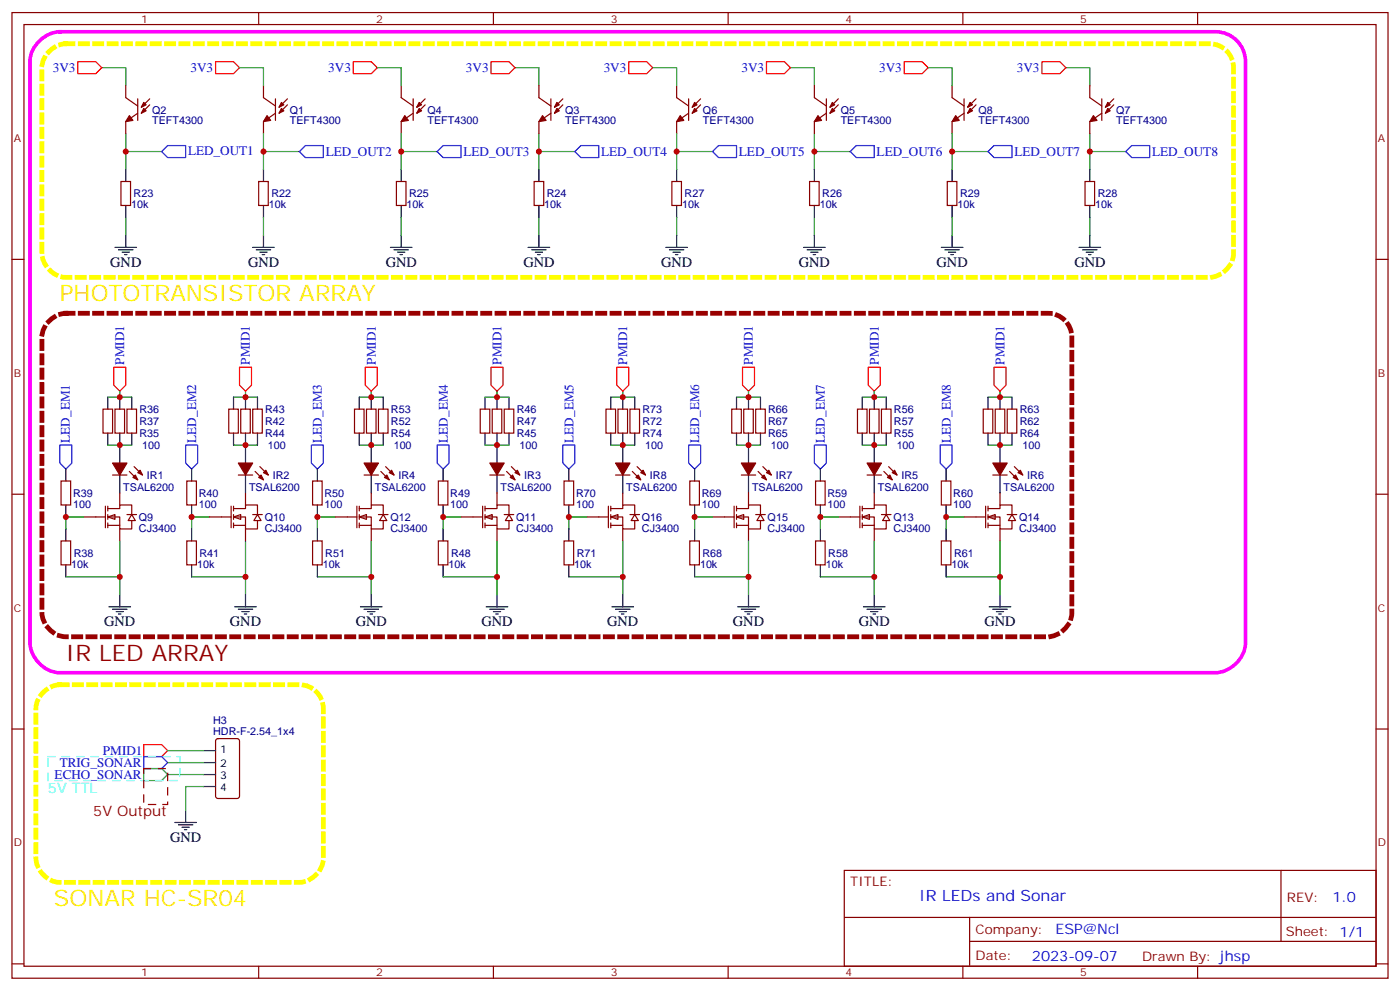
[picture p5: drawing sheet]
<svg xmlns="http://www.w3.org/2000/svg" width="412mm" height="292mm" viewBox="0 0 412 292" stroke-linecap="round" stroke-linejoin="round" font-family="sans-serif">
<g fill="none" stroke="#870000" stroke-width=".35">
<path d="M3.5 3.7h405.4v284.3h-405.4zM7.1 7.2h398.2v277.3h-398.2zM76.2 3.7v3.5M145.3 3.7v3.5M214.5 3.7v3.5M283.6 3.7v3.5M352.8 3.7v3.5M37 25.2v3.6l3.6 2.4M40.6 33.3l-3.6 2.5v3.5M40.6 29.1v6.4M44.1 29.1l-2.5 2.5M44.1 30.9l-2.5 2.4"/>
<path d="M77.6 25.2v3.6l3.5 2.4M81.1 33.3l-3.5 2.5v3.5M81.1 29.1v6.4M84.7 29.1l-2.5 2.5M84.7 30.9l-2.5 2.4M118.2 25.2v3.6l3.5 2.4M121.7 33.3l-3.5 2.5v3.5M121.7 29.1v6.4M125.2 29.1l-2.4 2.5M125.2 30.9l-2.4 2.4M158.7 25.2v3.6l3.6 2.4M162.3 33.3l-3.6 2.5v3.5"/>
<path d="M162.3 29.1v6.4M165.8 29.1l-2.5 2.5M165.8 30.9l-2.5 2.4M199.3 25.2v3.6l3.5 2.4M202.8 33.3l-3.5 2.5v3.5M202.8 29.1v6.4M206.4 29.1l-2.5 2.5M206.4 30.9l-2.5 2.4M239.9 25.2v3.6l3.5 2.4M243.4 33.3l-3.5 2.5v3.5M243.4 29.1v6.4M246.9 29.1l-2.4 2.5"/>
<path d="M246.9 30.9l-2.4 2.4M280.5 25.2v3.6l3.5 2.4M284 33.3l-3.5 2.5v3.5M284 29.1v6.4M287.5 29.1l-2.5 2.5M287.5 30.9l-2.5 2.4M321 25.2v3.6l3.6 2.4M324.6 33.3l-3.6 2.5v3.5M324.6 29.1v6.4M328.1 29.1l-2.5 2.5M328.1 30.9l-2.5 2.4M35.6 53.4h2.9v7.1h-2.9z"/>
<path d="M76.2 53.4h2.8v7.1h-2.8zM116.8 53.4h2.8v7.1h-2.8zM157.3 53.4h2.9v7.1h-2.9zM197.9 53.4h2.8v7.1h-2.8zM238.5 53.4h2.8v7.1h-2.8zM279 53.4h2.9v7.1h-2.9zM319.6 53.4h2.8v7.1h-2.8zM3.5 76.4h3.6M405.3 76.4h3.6M33.2 139.9h4.2M38.1 138.8l2.5 2.5M39.5 137.4l2.5 2.5"/>
<path d="M3.5 145.5h3.6M405.3 145.5h3.6M3.5 214.7h3.6M405.3 214.7h3.6M248.7 256.3h156.6v28.2h-156.6zM377.3 256.3v20.9M248.7 270.1h156.5M285.6 277.2h119.6M285.6 270.1v14.2M3.5 283.8h3.6M76.2 284.5v3.5M145.3 284.5v3.5"/>
<path d="M214.5 284.5v3.5M283.6 284.5v3.5M352.8 284.5v3.5M405.3 283.8h3.6"/>
</g>
<g fill="none" stroke="#008700" stroke-width=".35">
<path d="M30 19.9h7v5.3M70.6 19.9h7v5.3M111.1 19.9h7.1v5.3M151.7 19.9h7v5.3M192.3 19.9h7v5.3M232.8 19.9h7.1v5.3M273.4 19.9h7.1v5.3M314 19.9h7v5.3M37 39.3v10.6M77.6 39.3v10.6M118.2 39.3v10.6M158.7 39.3v10.6"/>
<path d="M199.3 39.3v10.6M239.9 39.3v10.6M280.5 39.3v10.6M321 39.3v10.6M37 44.6h10.6M77.6 44.6h10.6M118.2 44.6h10.6M158.7 44.6h10.6M199.3 44.6h10.6M239.9 44.6h10.6M280.5 44.6h10.5M321 44.6h10.6"/>
<path d="M37 64v5.3M77.6 64v5.3M118.2 64v5.3M158.7 64v5.3M199.3 64v5.3M239.9 64v5.3M280.5 64v5.3M321 64v5.3"/>
</g>
<g fill="none" stroke="#000" stroke-width=".35">
<path d="M37 49.9v3.5M77.6 49.9v3.5M118.2 49.9v3.5M158.7 49.9v3.5M199.3 49.9v3.5M239.9 49.9v3.5M280.5 49.9v3.5M321 49.9v3.5M33.9 72.8h6.3M34.9 73.6h4.3M36 74.3h2.1M36.7 75h.7"/>
<path d="M37 60.5v3.5M37 69.3v3.5M74.4 72.8h6.4M75.5 73.6h4.2M76.6 74.3h2.1M77.3 75h.7M77.6 60.5v3.5M77.6 69.3v3.5M115 72.8h6.4M116.1 73.6h4.2M117.1 74.3h2.1M117.8 75h.7"/>
<path d="M118.2 60.5v3.5M118.2 69.3v3.5M155.6 72.8h6.3M156.6 73.6h4.3M157.7 74.3h2.1M158.4 75h.7M158.7 60.5v3.5M158.7 69.3v3.5M196.1 72.8h6.4M197.2 73.6h4.2M198.3 74.3h2.1M199 75h.7"/>
<path d="M199.3 60.5v3.5M199.3 69.3v3.5M236.7 72.8h6.4M237.8 73.6h4.2M238.8 74.3h2.1M239.5 75h.7M239.9 60.5v3.5M239.9 69.3v3.5M277.3 72.8h6.3M278.3 73.6h4.3M279.4 74.3h2.1M280.1 75h.7"/>
<path d="M280.5 60.5v3.5M280.5 69.3v3.5M317.9 72.8h6.3M318.9 73.6h4.2M320 74.3h2.1M320.7 75h.7M321 60.5v3.5M321 69.3v3.5M35.3 131.1v5.2M35.3 139.9v5.3"/>
</g>
<path d="M22.9 18.2h5.3l1.8 1.7-1.8 1.8h-5.3zM63.5 18.2h5.3l1.8 1.7-1.8 1.8h-5.3zM104.1 18.2h5.3l1.7 1.7-1.7 1.8h-5.3zM144.6 18.2h5.3l1.8 1.7-1.8 1.8h-5.3zM185.2 18.2h5.3l1.8 1.7-1.8 1.8h-5.3zM225.8 18.2h5.3l1.7 1.7-1.7 1.8h-5.3zM266.3 18.2h5.3l1.8 1.7-1.8 1.8h-5.3zM306.9 18.2h5.3l1.8 1.7-1.8 1.8h-5.3z" fill="none" stroke="#f00" stroke-width=".35"/>
<g fill="#870000" stroke="#870000" stroke-width=".35">
<path d="M42.3 30.2l.7 .7-1.4 .7z"/>
<path d="M42.3 31.9l.7 .7-1.4 .7z"/>
<path d="M38.1 34l1.1 1.5-2.2 .3z"/>
<path d="M33.2 136.3h4.2l-2.1 3.6z"/>
<path d="M39.2 140.6l.7-.7 .7 1.4z"/>
<path d="M40.6 139.2l.7-.7 .7 1.4z"/>
<path d="M82.9 30.2l.7 .7-1.4 .7z"/>
<path d="M82.9 31.9l.7 .7-1.4 .7z"/>
<path d="M78.7 34l1 1.5-2.1 .3z"/>
<path d="M164 30.2l.7 .7-1.4 .7z"/>
<path d="M164 31.9l.7 .7-1.4 .7z"/>
<path d="M159.8 34l1.1 1.5-2.2 .3z"/>
<path d="M123.5 30.2l.7 .7-1.4 .7z"/>
<path d="M123.5 31.9l.7 .7-1.4 .7z"/>
<path d="M119.2 34l1.1 1.5-2.1 .3z"/>
<path d="M245.2 30.2l.7 .7-1.4 .7z"/>
<path d="M245.2 31.9l.7 .7-1.4 .7z"/>
<path d="M240.9 34l1.1 1.5-2.1 .3z"/>
<path d="M204.6 30.2l.7 .7-1.4 .7z"/>
<path d="M204.6 31.9l.7 .7-1.4 .7z"/>
<path d="M200.4 34l1 1.5-2.1 .3z"/>
<path d="M326.3 30.2l.7 .7-1.4 .7z"/>
<path d="M326.3 31.9l.7 .7-1.4 .7z"/>
<path d="M322.1 34l1 1.5-2.1 .3z"/>
<path d="M285.8 30.2l.7 .7-1.5 .7z"/>
<path d="M285.8 31.9l.7 .7-1.5 .7z"/>
<path d="M281.5 34l1.1 1.5-2.1 .3z"/>
</g>
<g fill="none" stroke="#00f" stroke-width=".35">
<path d="M47.6 44.6l1.8-1.7h5.3v3.5h-5.3zM88.2 44.6l1.8-1.7h5.2v3.5h-5.2zM128.8 44.6l1.7-1.7h5.3v3.5h-5.3zM169.3 44.6l1.8-1.7h5.3v3.5h-5.3zM209.9 44.6l1.8-1.7h5.3v3.5h-5.3zM250.5 44.6l1.7-1.7h5.3v3.5h-5.3zM291 44.6l1.8-1.7h5.3v3.5h-5.3zM331.6 44.6l1.8-1.7h5.3v3.5h-5.3zM17.6 131.1h3.6v5.2l-1.8 1.8-1.8-1.8zM54.7 131.1h3.5v5.2l-1.8 1.8-1.7-1.8zM91.7 131.1h3.5v5.2l-1.7 1.8-1.8-1.8zM128.8 131.1h3.5v5.2l-1.8 1.8-1.7-1.8z"/>
<path d="M165.8 131.1h3.5v5.2l-1.7 1.8-1.8-1.8zM202.8 131.1h3.6v5.2l-1.8 1.8-1.8-1.8zM239.9 131.1h3.5v5.2l-1.7 1.8-1.8-1.8zM276.9 131.1h3.6v5.2l-1.8 1.8-1.8-1.8z"/>
</g>
<g fill="#fff" stroke="#870000" stroke-width=".35">
<path d="M31.7 152.2l2.2-.7v1.4z"/>
<path d="M38.8 151.5l1.1 1.8h-2.2z"/>
</g>
<g fill="none" stroke="#870000" stroke-width=".35">
<path d="M30.3 120.5h2.9v7h-2.9zM33.9 120.5h2.8v7h-2.8zM37.4 120.5h2.8v7h-2.8zM67.4 120.5h2.8v7h-2.8zM70.9 120.5h2.8v7h-2.8zM74.4 120.5h2.9v7h-2.9zM18 159.3h2.8v7h-2.8zM18 141.6h2.8v7.1h-2.8zM24.7 152.2h6.3M31 149v6.4M31.7 149.8h3.6v-1.1h3.5v2.8M31.7 152.2h3.6v3.6h3.5v-2.5"/>
<path d="M31.7 154.7h3.6M31.7 149v1.5M31.7 151.5v1.4M31.7 154v1.4M35.3 145.2v3.5M35.3 155.8v3.5M37.4 151.5h2.8M55 141.6h2.9v7.1h-2.9zM55 159.3h2.9v7h-2.9z"/>
</g>
<g fill="none" stroke="#000" stroke-width=".35">
<path d="M31.7 116.9v3.6M35.3 116.9v3.6M38.8 116.9v3.6M68.8 116.9v3.6M72.3 116.9v3.6M75.8 116.9v3.6M19.4 138.1v3.5M31.7 127.5v3.6M35.3 127.5v3.6M38.8 127.5v3.6M56.4 138.1v3.5M68.8 127.5v3.6"/>
<path d="M72.3 127.5v3.6M75.8 127.5v3.6M19.4 148.7v3.5M19.4 155.8v3.5M56.4 148.7v3.5M56.4 155.8v3.5M19.4 166.3v3.6M32.1 178.7h6.4M33.2 179.4h4.2M35.3 175.2v3.5M56.4 166.3v3.6M69.1 178.7h6.4"/>
<path d="M70.2 179.4h4.2M72.3 175.2v3.5M34.2 180.1h2.1M34.9 180.8h.7M71.3 180.1h2.1M72 180.8h.7"/>
</g>
<path d="M31.7 116.9h7.1M35.3 115.2v1.7M68.8 116.9h7M72.3 115.2v1.7M31.7 131.1h7.1M68.8 131.1h7M24.7 152.2h-5.3v3.6M35.3 159.3v10.6M61.7 152.2h-5.3v3.6M72.3 159.3v10.6M19.4 169.9h15.9v5.3M56.4 169.9h15.9v5.3" fill="none" stroke="#008700" stroke-width=".35"/>
<path d="M33.5 108.1h3.5v5.3l-1.7 1.8-1.8-1.8zM70.6 108.1h3.5v5.3l-1.8 1.8-1.7-1.8z" fill="none" stroke="#f00" stroke-width=".35"/>
<g fill="#fff" stroke="#870000" stroke-width=".35">
<path d="M68.8 152.2l2.1-.7v1.4z"/>
<path d="M75.8 151.5l1.1 1.8h-2.1z"/>
</g>
<g fill="none" stroke="#870000" stroke-width=".35">
<path d="M70.2 139.9h4.2M75.1 138.8l2.5 2.5M76.6 137.4l2.4 2.5M144.3 139.9h4.2M149.2 138.8l2.5 2.5M150.6 137.4l2.5 2.5M61.7 152.2h6.4M68.1 149v6.4M68.8 149.8h3.5v-1.1h3.5v2.8M68.8 152.2h3.5v3.6h3.5v-2.5M68.8 154.7h3.5M68.8 149v1.5"/>
<path d="M68.8 151.5v1.4M68.8 154v1.4M72.3 145.2v3.5M72.3 155.8v3.5M74.4 151.5h2.9"/>
</g>
<path d="M72.3 131.1v5.2M72.3 139.9v5.3M146.4 131.1v5.2M146.4 139.9v5.3" fill="none" stroke="#000" stroke-width=".35"/>
<g fill="#870000" stroke="#870000" stroke-width=".35">
<path d="M70.2 136.3h4.2l-2.1 3.6z"/>
<path d="M76.2 140.6l.7-.7 .7 1.4z"/>
<path d="M77.6 139.2l.7-.7 .7 1.4z"/>
<path d="M144.3 136.3h4.2l-2.1 3.6z"/>
<path d="M150.3 140.6l.7-.7 .7 1.4z"/>
<path d="M151.7 139.2l.7-.7 .7 1.4z"/>
</g>
<g fill="#fff" stroke="#870000" stroke-width=".35">
<path d="M142.9 152.2l2.1-.7v1.4z"/>
<path d="M149.9 151.5l1.1 1.8h-2.1z"/>
</g>
<g fill="none" stroke="#870000" stroke-width=".35">
<path d="M104.4 120.5h2.8v7h-2.8zM107.9 120.5h2.9v7h-2.9zM111.5 120.5h2.8v7h-2.8zM141.5 120.5h2.8v7h-2.8zM145 120.5h2.8v7h-2.8zM148.5 120.5h2.8v7h-2.8zM92.1 141.6h2.8v7.1h-2.8zM92.1 159.3h2.8v7h-2.8zM129.1 159.3h2.8v7h-2.8zM129.1 141.6h2.8v7.1h-2.8zM135.8 152.2h6.4M142.2 149v6.4"/>
<path d="M142.9 149.8h3.5v-1.1h3.5v2.8M142.9 152.2h3.5v3.6h3.5v-2.5M142.9 154.7h3.5M142.9 149v1.5M142.9 151.5v1.4M142.9 154v1.4M146.4 145.2v3.5M146.4 155.8v3.5M148.5 151.5h2.8"/>
</g>
<g fill="none" stroke="#000" stroke-width=".35">
<path d="M105.8 116.9v3.6M109.4 116.9v3.6M112.9 116.9v3.6M142.9 116.9v3.6M146.4 116.9v3.6M149.9 116.9v3.6M93.5 138.1v3.5M105.8 127.5v3.6M109.4 127.5v3.6M112.9 127.5v3.6M130.5 138.1v3.5M142.9 127.5v3.6"/>
<path d="M146.4 127.5v3.6M149.9 127.5v3.6M93.5 148.7v3.5M93.5 155.8v3.5M130.5 148.7v3.5M130.5 155.8v3.5M93.5 166.3v3.6M106.2 178.7h6.3M107.2 179.4h4.3M109.4 175.2v3.5M130.5 166.3v3.6M143.2 178.7h6.4"/>
<path d="M144.3 179.4h4.2M146.4 175.2v3.5M108.3 180.1h2.1M109 180.8h.7M145.3 180.1h2.2M146 180.8h.8"/>
</g>
<path d="M105.8 116.9h7.1M109.4 115.2v1.7M142.9 116.9h7M146.4 115.2v1.7M105.8 131.1h7.1M142.9 131.1h7M98.8 152.2h-5.3v3.6M109.4 159.3v10.6M135.8 152.2h-5.3v3.6M146.4 159.3v10.6M93.5 169.9h15.9v5.3M130.5 169.9h15.9v5.3" fill="none" stroke="#008700" stroke-width=".35"/>
<path d="M107.6 108.1h3.5v5.3l-1.7 1.8-1.8-1.8zM144.6 108.1h3.6v5.3l-1.8 1.8-1.8-1.8z" fill="none" stroke="#f00" stroke-width=".35"/>
<g fill="#fff" stroke="#870000" stroke-width=".35">
<path d="M105.8 152.2l2.1-.7v1.4z"/>
<path d="M112.9 151.5l1 1.8h-2.1z"/>
</g>
<g fill="none" stroke="#870000" stroke-width=".35">
<path d="M107.2 139.9h4.3M112.2 138.8l2.5 2.5M113.6 137.4l2.5 2.5M255.4 139.9h4.2M260.3 138.8l2.5 2.5M261.8 137.4l2.4 2.5M98.8 152.2h6.3M105.1 149v6.4M105.8 149.8h3.6v-1.1h3.5v2.8M105.8 152.2h3.6v3.6h3.5v-2.5M105.8 154.7h3.6M105.8 149v1.5"/>
<path d="M105.8 151.5v1.4M105.8 154v1.4M109.4 145.2v3.5M109.4 155.8v3.5M111.5 151.5h2.8"/>
</g>
<path d="M109.4 131.1v5.2M109.4 139.9v5.3M257.5 131.1v5.2M257.5 139.9v5.3" fill="none" stroke="#000" stroke-width=".35"/>
<g fill="#870000" stroke="#870000" stroke-width=".35">
<path d="M107.2 136.3h4.3l-2.1 3.6z"/>
<path d="M113.2 140.6l.7-.7 .8 1.4z"/>
<path d="M114.7 139.2l.7-.7 .7 1.4z"/>
<path d="M255.4 136.3h4.2l-2.1 3.6z"/>
<path d="M261.4 140.6l.7-.7 .7 1.4z"/>
<path d="M262.8 139.2l.7-.7 .7 1.4z"/>
</g>
<g fill="#fff" stroke="#870000" stroke-width=".35">
<path d="M254 152.2l2.1-.7v1.4z"/>
<path d="M261.1 151.5l1 1.8h-2.1z"/>
</g>
<g fill="none" stroke="#870000" stroke-width=".35">
<path d="M252.6 120.5h2.8v7h-2.8zM256.1 120.5h2.8v7h-2.8zM259.6 120.5h2.9v7h-2.9zM289.6 120.5h2.9v7h-2.9zM293.2 120.5h2.8v7h-2.8zM296.7 120.5h2.8v7h-2.8zM240.2 159.3h2.9v7h-2.9zM240.2 141.6h2.9v7.1h-2.9zM246.9 152.2h6.4M253.3 149v6.4M254 149.8h3.5v-1.1h3.6v2.8M254 152.2h3.5v3.6h3.6v-2.5"/>
<path d="M254 154.7h3.5M254 149v1.5M254 151.5v1.4M254 154v1.4M257.5 145.2v3.5M257.5 155.8v3.5M259.6 151.5h2.9M277.3 141.6h2.8v7.1h-2.8zM277.3 159.3h2.8v7h-2.8z"/>
</g>
<g fill="none" stroke="#000" stroke-width=".35">
<path d="M254 116.9v3.6M257.5 116.9v3.6M261.1 116.9v3.6M291 116.9v3.6M294.6 116.9v3.6M298.1 116.9v3.6M241.7 138.1v3.5M254 127.5v3.6M257.5 127.5v3.6M261.1 127.5v3.6M278.7 138.1v3.5M291 127.5v3.6"/>
<path d="M294.6 127.5v3.6M298.1 127.5v3.6M241.7 148.7v3.5M241.7 155.8v3.5M278.7 148.7v3.5M278.7 155.8v3.5M241.7 166.3v3.6M254.4 178.7h6.3M255.4 179.4h4.2M257.5 175.2v3.5M278.7 166.3v3.6M291.4 178.7h6.3"/>
<path d="M292.5 179.4h4.2M294.6 175.2v3.5M256.5 180.1h2.1M257.2 180.8h.7M293.5 180.1h2.1M294.2 180.8h.7"/>
</g>
<path d="M254 116.9h7.1M257.5 115.2v1.7M291 116.9h7.1M294.6 115.2v1.7M254 131.1h7.1M291 131.1h7.1M246.9 152.2h-5.2v3.6M257.5 159.3v10.6M284 152.2h-5.3v3.6M294.6 159.3v10.6M241.7 169.9h15.8v5.3M278.7 169.9h15.9v5.3" fill="none" stroke="#008700" stroke-width=".35"/>
<path d="M255.8 108.1h3.5v5.3l-1.8 1.8-1.7-1.8zM292.8 108.1h3.5v5.3l-1.7 1.8-1.8-1.8z" fill="none" stroke="#f00" stroke-width=".35"/>
<g fill="#fff" stroke="#870000" stroke-width=".35">
<path d="M291 152.2l2.2-.7v1.4z"/>
<path d="M298.1 151.5l1.1 1.8h-2.2z"/>
</g>
<g fill="none" stroke="#870000" stroke-width=".35">
<path d="M218.4 139.9h4.2M223.3 138.8l2.5 2.5M224.7 137.4l2.5 2.5M292.5 139.9h4.2M297.4 138.8l2.5 2.5M298.8 137.4l2.5 2.5M284 152.2h6.3M290.3 149v6.4M291 149.8h3.6v-1.1h3.5v2.8M291 152.2h3.6v3.6h3.5v-2.5M291 154.7h3.6M291 149v1.5"/>
<path d="M291 151.5v1.4M291 154v1.4M294.6 145.2v3.5M294.6 155.8v3.5M296.7 151.5h2.8"/>
</g>
<path d="M220.5 131.1v5.2M220.5 139.9v5.3M294.6 131.1v5.2M294.6 139.9v5.3" fill="none" stroke="#000" stroke-width=".35"/>
<g fill="#870000" stroke="#870000" stroke-width=".35">
<path d="M292.5 136.3h4.2l-2.1 3.6z"/>
<path d="M299.2 139.9l.7 1.4-1.5-.7z"/>
<path d="M299.9 139.2l.7-.7 .7 1.4z"/>
<path d="M218.4 136.3h4.2l-2.1 3.6z"/>
<path d="M224.4 140.6l.7-.7 .7 1.4z"/>
<path d="M225.8 139.2l.7-.7 .7 1.4z"/>
</g>
<g fill="#fff" stroke="#870000" stroke-width=".35">
<path d="M217 152.2l2.1-.7v1.4z"/>
<path d="M224 151.5l1.1 1.8h-2.1z"/>
</g>
<g fill="none" stroke="#870000" stroke-width=".35">
<path d="M178.5 120.5h2.8v7h-2.8zM182 120.5h2.9v7h-2.9zM185.6 120.5h2.8v7h-2.8zM215.5 120.5h2.9v7h-2.9zM219.1 120.5h2.8v7h-2.8zM222.6 120.5h2.8v7h-2.8zM166.2 141.6h2.8v7.1h-2.8zM166.2 159.3h2.8v7h-2.8zM203.2 159.3h2.8v7h-2.8zM203.2 141.6h2.8v7.1h-2.8zM209.9 152.2h6.4M216.3 149v6.4"/>
<path d="M217 149.8h3.5v-1.1h3.5v2.8M217 152.2h3.5v3.6h3.5v-2.5M217 154.7h3.5M217 149v1.5M217 151.5v1.4M217 154v1.4M220.5 145.2v3.5M220.5 155.8v3.5M222.6 151.5h2.8"/>
</g>
<g fill="none" stroke="#000" stroke-width=".35">
<path d="M179.9 116.9v3.6M183.4 116.9v3.6M187 116.9v3.6M217 116.9v3.6M220.5 116.9v3.6M224 116.9v3.6M167.6 138.1v3.5M179.9 127.5v3.6M183.4 127.5v3.6M187 127.5v3.6M204.6 138.1v3.5M217 127.5v3.6"/>
<path d="M220.5 127.5v3.6M224 127.5v3.6M167.6 148.7v3.5M167.6 155.8v3.5M204.6 148.7v3.5M204.6 155.8v3.5M167.6 166.3v3.6M180.3 178.7h6.3M181.3 179.4h4.3M183.4 175.2v3.5M204.6 166.3v3.6M217.3 178.7h6.4"/>
<path d="M218.4 179.4h4.2M220.5 175.2v3.5M182.4 180.1h2.1M183.1 180.8h.7M219.4 180.1h2.1M220.1 180.8h.7"/>
</g>
<path d="M179.9 116.9h7.1M183.4 115.2v1.7M217 116.9h7M220.5 115.2v1.7M179.9 131.1h7.1M217 131.1h7M172.9 152.2h-5.3v3.6M183.4 159.3v10.6M209.9 152.2h-5.3v3.6M220.5 159.3v10.6M167.6 169.9h15.8v5.3M204.6 169.9h15.9v5.3" fill="none" stroke="#008700" stroke-width=".35"/>
<path d="M181.7 108.1h3.5v5.3l-1.8 1.8-1.7-1.8zM218.7 108.1h3.5v5.3l-1.7 1.8-1.8-1.8z" fill="none" stroke="#f00" stroke-width=".35"/>
<g fill="#fff" stroke="#870000" stroke-width=".35">
<path d="M179.9 152.2l2.1-.7v1.4z"/>
<path d="M187 151.5l1 1.8h-2.1z"/>
</g>
<g fill="none" stroke="#870000" stroke-width=".35">
<path d="M181.3 139.9h4.3M186.3 138.8l2.4 2.5M187.7 137.4l2.4 2.5M172.9 152.2h6.3M179.2 149v6.4M179.9 149.8h3.5v-1.1h3.6v2.8M179.9 152.2h3.5v3.6h3.6v-2.5M179.9 154.7h3.5M179.9 149v1.5M179.9 151.5v1.4M179.9 154v1.4M183.4 145.2v3.5"/>
<path d="M183.4 155.8v3.5M185.6 151.5h2.8M63.7 217.7l.5-.2h5.6l.7 .4 .1 16.5-.5 .7h-5.9l-.6-.4-.1-16.5z"/>
</g>
<path d="M183.4 131.1v5.2M183.4 139.9v5.3M54.7 238.7v3.5M60 221h3.5M60 224.5h3.5M60 228.1h3.5M60 231.6h3.5M51.5 242.2h6.4M52.6 242.9h4.2M53.6 243.6h2.1M54.3 244.3h.7" fill="none" stroke="#000" stroke-width=".35"/>
<g fill="#870000" stroke="#870000" stroke-width=".35">
<path d="M181.3 136.3h4.3l-2.2 3.6z"/>
<path d="M187.3 140.6l.7-.7 .7 1.4z"/>
<path d="M188.7 139.2l.7-.7 .7 1.4z"/>
</g>
<path d="M42.3 219.3h5.3l1.8 1.7-1.8 1.8h-5.3z" fill="none" stroke="#f00" stroke-width=".35"/>
<path d="M49.4 221h10.6M49.4 224.5h10.6M49.4 228.1h10.6M60 231.6h-5.3v7.1" fill="none" stroke="#008700" stroke-width=".35"/>
<path d="M42.3 222.8h5.3l1.8 1.7-1.8 1.8h-5.3z" fill="none" stroke="#00f" stroke-width=".35"/>
<path d="M42.3 226.3h5.3l1.8 1.8-1.8 1.7h-5.3z" fill="none" stroke="#0f0" stroke-width=".35"/>
<path d="M19.4 12.9h336.9a7.1 7.1 0 0 1 7.1 7v54.7a7.6 7.6 0 0 1-7.1 7.1h-336.9a7.6 7.6 0 0 1-7.1-7.1v-54.7a7.6 7.6 0 0 1 7.1-7M17.6 201.6h70.6a7.1 7.1 0 0 1 7 7.1v44.1a7.6 7.6 0 0 1-7 7h-70.6a7.6 7.6 0 0 1-7-7v-44.1a7.6 7.6 0 0 1 7-7.1" fill="none" stroke="#ff0" stroke-width="1.4" stroke-dasharray="2.1 2.1"/>
<path d="M19.4 92.3h289.3a7.1 7.1 0 0 1 7 7v81.1a7.6 7.6 0 0 1-7 7.1h-289.3a7.6 7.6 0 0 1-7.1-7.1v-81.1a7.6 7.6 0 0 1 7.1-7" fill="none" stroke="#900" stroke-width="1.4" stroke-dasharray="2.1 2.1"/>
<path d="M11.7 11.9a9.1 9.1 0 0 1 5.9-2.6h340.5a8.8 8.8 0 0 1 8.8 8.9v171.1a9.5 9.5 0 0 1-8.8 8.8h-340.5a9.5 9.5 0 0 1-8.8-8.8v-171.1a8.7 8.7 0 0 1 2.9-6.3z" fill="none" stroke="#f0f" stroke-width="1.1"/>
<path d="M14.1 222.8h38.8v7h-38.8z" fill="none" stroke="#0ff" stroke-width=".35" stroke-dasharray="2.1 2.1"/>
<path d="M42.3 226.3h7.1v10.6h-7.1z" fill="none" stroke="#900" stroke-width=".35" stroke-dasharray="2.1 2.1"/>
<g fill="#c00">
<circle cx="37" cy="44.6" r=".88"/>
<circle cx="77.6" cy="44.6" r=".88"/>
<circle cx="158.8" cy="44.6" r=".88"/>
<circle cx="118.2" cy="44.6" r=".88"/>
<circle cx="239.9" cy="44.6" r=".88"/>
<circle cx="199.3" cy="44.6" r=".88"/>
<circle cx="321" cy="44.6" r=".88"/>
<circle cx="280.5" cy="44.6" r=".88"/>
<circle cx="35.3" cy="131.1" r=".88"/>
<circle cx="35.3" cy="116.9" r=".88"/>
<circle cx="19.4" cy="152.2" r=".88"/>
<circle cx="35.3" cy="169.9" r=".88"/>
<circle cx="72.3" cy="169.9" r=".88"/>
<circle cx="56.4" cy="152.2" r=".88"/>
<circle cx="72.3" cy="116.9" r=".88"/>
<circle cx="72.3" cy="131.1" r=".88"/>
<circle cx="146.4" cy="131.1" r=".88"/>
<circle cx="146.4" cy="116.9" r=".88"/>
<circle cx="130.5" cy="152.2" r=".88"/>
<circle cx="146.4" cy="169.9" r=".88"/>
<circle cx="109.4" cy="169.9" r=".88"/>
<circle cx="93.5" cy="152.2" r=".88"/>
<circle cx="109.4" cy="116.9" r=".88"/>
<circle cx="109.4" cy="131.1" r=".88"/>
<circle cx="257.5" cy="131.1" r=".88"/>
<circle cx="257.5" cy="116.9" r=".88"/>
<circle cx="241.7" cy="152.2" r=".88"/>
<circle cx="257.5" cy="169.9" r=".88"/>
<circle cx="294.6" cy="169.9" r=".88"/>
<circle cx="278.7" cy="152.2" r=".88"/>
<circle cx="294.6" cy="116.9" r=".88"/>
<circle cx="294.6" cy="131.1" r=".88"/>
<circle cx="220.5" cy="131.1" r=".88"/>
<circle cx="220.5" cy="116.9" r=".88"/>
<circle cx="204.6" cy="152.2" r=".88"/>
<circle cx="220.5" cy="169.9" r=".88"/>
<circle cx="183.4" cy="169.9" r=".88"/>
<circle cx="167.6" cy="152.2" r=".88"/>
<circle cx="183.4" cy="116.9" r=".88"/>
<circle cx="183.4" cy="131.1" r=".88"/>
</g>
<g font-size="6.7" fill="#fc0">
<text x="17.6" y="88.7">PHOTOTRANSISTOR ARRAY</text>
<text x="15.9" y="266.9">SONAR HC-SR04</text>
</g>
<text font-size="6.7" fill="#900" x="19.4" y="194.6">IR LED ARRAY</text>
<text font-size="4.6" fill="#00f" x="270.8" y="265.3">IR LEDs and Sonar</text>
<g font-size="4.2">
<text x="32.5" y="78.5">GND</text>
<text x="73.1" y="78.5">GND</text>
<text x="113.6" y="78.5">GND</text>
<text x="154.2" y="78.5">GND</text>
<text x="194.8" y="78.5">GND</text>
<text x="235.3" y="78.5">GND</text>
<text x="275.9" y="78.5">GND</text>
<text x="316.5" y="78.5">GND</text>
<text x="30.7" y="184.3">GND</text>
<text x="67.7" y="184.3">GND</text>
<text x="104.8" y="184.3">GND</text>
<text x="141.8" y="184.3">GND</text>
<text x="178.9" y="184.3">GND</text>
<text x="215.9" y="184.3">GND</text>
<text x="252.9" y="184.3">GND</text>
<text x="290" y="184.3">GND</text>
<text x="50.1" y="247.8">GND</text>
</g>
<text font-size="4.2" fill="#0ff" x="14.1" y="233.4">5V TTL</text>
<text font-size="4.2" fill="#900" x="27.5" y="240.2">5V Output</text>
<g font-size="4.2" fill="#00f">
<text x="392.5" y="265.6">1.0</text>
<text x="310.9" y="275.1">ESP@Ncl</text>
<text x="304" y="282.9">2023-09-07</text>
</g>
<g font-size="3.9" fill="#00f">
<text x="15.6" y="21.2">3V3</text>
<text x="56.1" y="21.2">3V3</text>
<text x="96.7" y="21.2">3V3</text>
<text x="137.3" y="21.2">3V3</text>
<text x="177.8" y="21.2">3V3</text>
<text x="218.4" y="21.2">3V3</text>
<text x="259" y="21.2">3V3</text>
<text x="299.5" y="21.2">3V3</text>
<text x="55.4" y="45.8">LED_OUT1</text>
<text x="96" y="46">LED_OUT2</text>
<text x="136.5" y="46">LED_OUT3</text>
<text x="177.1" y="46">LED_OUT4</text>
<text x="217.7" y="46">LED_OUT5</text>
<text x="258.2" y="46">LED_OUT6</text>
<text x="298.8" y="46">LED_OUT7</text>
<text x="339.4" y="46">LED_OUT8</text>
<text x="36.6" y="107.4" transform="rotate(-90 36.6 107.4)">PMID1</text>
<text x="73.6" y="107.4" transform="rotate(-90 73.6 107.4)">PMID1</text>
<text x="110.7" y="107.4" transform="rotate(-90 110.7 107.4)">PMID1</text>
<text x="147.7" y="107.4" transform="rotate(-90 147.7 107.4)">PMID1</text>
<text x="184.8" y="107.4" transform="rotate(-90 184.8 107.4)">PMID1</text>
<text x="221.8" y="107.4" transform="rotate(-90 221.8 107.4)">PMID1</text>
<text x="258.8" y="107.4" transform="rotate(-90 258.8 107.4)">PMID1</text>
<text x="295.9" y="107.4" transform="rotate(-90 295.9 107.4)">PMID1</text>
<text x="20.6" y="130.4" transform="rotate(-90 20.6 130.4)">LED_EM1</text>
<text x="57.8" y="130.4" transform="rotate(-90 57.8 130.4)">LED_EM2</text>
<text x="94.8" y="130.4" transform="rotate(-90 94.8 130.4)">LED_EM3</text>
<text x="131.9" y="130.4" transform="rotate(-90 131.9 130.4)">LED_EM4</text>
<text x="168.9" y="130.4" transform="rotate(-90 168.9 130.4)">LED_EM5</text>
<text x="206" y="130.4" transform="rotate(-90 206 130.4)">LED_EM6</text>
<text x="243" y="130.4" transform="rotate(-90 243 130.4)">LED_EM7</text>
<text x="280" y="130.4" transform="rotate(-90 280 130.4)">LED_EM8</text>
<text x="17.6" y="225.8">TRIG_SONAR</text>
<text x="30.3" y="222.2">PMID1</text>
<text x="16.1" y="229.3">ECHO_SONAR</text>
</g>
<g font-size="3.9" fill="#800">
<text x="250.5" y="260.9">TITLE:</text>
<text x="379.1" y="265.6">REV:</text>
<text x="287.4" y="275.1">Company:</text>
<text x="378.7" y="275.7">Sheet: 1/1</text>
<text x="287.4" y="282.8">Date:</text>
<text x="336.4" y="282.8">Drawn By: jhsp</text>
</g>
<g font-size="3.2" fill="#800">
<text x="41.6" y="6.7">1</text>
<text x="110.8" y="6.7">2</text>
<text x="179.9" y="6.7">3</text>
<text x="249.1" y="6.7">4</text>
<text x="318.2" y="6.7">5</text>
<text x="4.1" y="41.8">A</text>
<text x="405.9" y="41.8">A</text>
<text x="4.1" y="110.9">B</text>
<text x="405.9" y="110.9">B</text>
<text x="4.1" y="180.1">C</text>
<text x="405.9" y="180.1">C</text>
<text x="4.1" y="249.2">D</text>
<text x="405.9" y="249.2">D</text>
<text x="41.6" y="287.5">1</text>
<text x="110.8" y="287.5">2</text>
<text x="179.9" y="287.5">3</text>
<text x="249.1" y="287.5">4</text>
<text x="318.2" y="287.5">5</text>
</g>
<g font-size="3.2" fill="#000080">
<text x="44.8" y="33.4">Q2</text>
<text x="85.4" y="33.4">Q1</text>
<text x="125.9" y="33.4">Q4</text>
<text x="166.5" y="33.4">Q3</text>
<text x="207.1" y="33.4">Q6</text>
<text x="247.6" y="33.4">Q5</text>
<text x="288.2" y="33.4">Q8</text>
<text x="328.8" y="33.4">Q7</text>
<text x="44.8" y="36.6">TEFT4300</text>
<text x="85.4" y="36.6">TEFT4300</text>
<text x="125.9" y="36.6">TEFT4300</text>
<text x="166.5" y="36.6">TEFT4300</text>
<text x="207.1" y="36.6">TEFT4300</text>
<text x="247.6" y="36.6">TEFT4300</text>
<text x="288.2" y="36.6">TEFT4300</text>
<text x="328.8" y="36.6">TEFT4300</text>
<text x="39.4" y="58.1">R23</text>
<text x="79.9" y="58.1">R22</text>
<text x="120.5" y="58.1">R25</text>
<text x="161.1" y="58.1">R24</text>
<text x="201.7" y="58.1">R27</text>
<text x="242.2" y="58.1">R26</text>
<text x="282.8" y="58.1">R29</text>
<text x="323.4" y="58.1">R28</text>
<text x="38.6" y="61.3">10k</text>
<text x="79.2" y="61.3">10k</text>
<text x="119.8" y="61.3">10k</text>
<text x="160.3" y="61.3">10k</text>
<text x="200.9" y="61.3">10k</text>
<text x="241.5" y="61.3">10k</text>
<text x="282" y="61.3">10k</text>
<text x="322.6" y="61.3">10k</text>
<text x="41.1" y="121.6">R36</text>
<text x="41.1" y="125.1">R37</text>
<text x="78.1" y="125.1">R42</text>
<text x="78.1" y="121.6">R43</text>
<text x="115.2" y="125.1">R52</text>
<text x="115.2" y="121.6">R53</text>
<text x="152.2" y="121.6">R46</text>
<text x="152.2" y="125.1">R47</text>
<text x="189.2" y="125.1">R72</text>
<text x="189.2" y="121.6">R73</text>
<text x="226.3" y="121.6">R66</text>
<text x="226.3" y="125.1">R67</text>
<text x="263.3" y="121.6">R56</text>
<text x="263.3" y="125.1">R57</text>
<text x="300.4" y="125.1">R62</text>
<text x="300.4" y="121.6">R63</text>
<text x="41.1" y="128.7">R35</text>
<text x="78.1" y="128.7">R44</text>
<text x="115.2" y="128.7">R54</text>
<text x="152.2" y="128.7">R45</text>
<text x="189.2" y="128.7">R74</text>
<text x="226.3" y="128.7">R65</text>
<text x="263.3" y="128.7">R55</text>
<text x="300.4" y="128.7">R64</text>
<text x="41.9" y="132.2">100</text>
<text x="78.9" y="132.2">100</text>
<text x="116" y="132.2">100</text>
<text x="153" y="132.2">100</text>
<text x="190" y="132.2">100</text>
<text x="227.1" y="132.2">100</text>
<text x="264.1" y="132.2">100</text>
<text x="301.2" y="132.2">100</text>
<text x="43.3" y="141">IR1</text>
<text x="80.3" y="141">IR2</text>
<text x="117.4" y="141">IR4</text>
<text x="154.4" y="141">IR3</text>
<text x="191.5" y="141">IR8</text>
<text x="228.5" y="141">IR7</text>
<text x="265.5" y="141">IR5</text>
<text x="302.6" y="141">IR6</text>
<text x="21.5" y="149.5">100</text>
<text x="21.5" y="146.3">R39</text>
<text x="36.3" y="144.5">TSAL6200</text>
<text x="58.6" y="149.5">100</text>
<text x="58.6" y="146.3">R40</text>
<text x="73.4" y="144.5">TSAL6200</text>
<text x="95.6" y="149.5">100</text>
<text x="95.6" y="146.3">R50</text>
<text x="110.4" y="144.5">TSAL6200</text>
<text x="132.6" y="149.5">100</text>
<text x="132.6" y="146.3">R49</text>
<text x="147.4" y="144.5">TSAL6200</text>
<text x="169.7" y="149.5">100</text>
<text x="169.7" y="146.3">R70</text>
<text x="184.5" y="144.5">TSAL6200</text>
<text x="206.7" y="149.5">100</text>
<text x="206.7" y="146.3">R69</text>
<text x="221.5" y="144.5">TSAL6200</text>
<text x="243.8" y="149.5">100</text>
<text x="243.8" y="146.3">R59</text>
<text x="258.6" y="144.5">TSAL6200</text>
<text x="280.8" y="149.5">100</text>
<text x="280.8" y="146.3">R60</text>
<text x="295.6" y="144.5">TSAL6200</text>
<text x="40.9" y="153.4">Q9</text>
<text x="78" y="153.4">Q10</text>
<text x="115" y="153.4">Q12</text>
<text x="152" y="153.4">Q11</text>
<text x="189.1" y="153.4">Q16</text>
<text x="226.1" y="153.4">Q15</text>
<text x="263.2" y="153.4">Q13</text>
<text x="300.2" y="153.4">Q14</text>
<text x="40.9" y="156.6">CJ3400</text>
<text x="78" y="156.6">CJ3400</text>
<text x="115" y="156.6">CJ3400</text>
<text x="152" y="156.6">CJ3400</text>
<text x="189.1" y="156.6">CJ3400</text>
<text x="226.1" y="156.6">CJ3400</text>
<text x="263.2" y="156.6">CJ3400</text>
<text x="300.2" y="156.6">CJ3400</text>
<text x="21" y="167.2">10k</text>
<text x="21.7" y="163.9">R38</text>
<text x="58" y="167.2">10k</text>
<text x="58.8" y="163.9">R41</text>
<text x="95.1" y="167.2">10k</text>
<text x="95.8" y="163.9">R51</text>
<text x="132.1" y="167.2">10k</text>
<text x="132.9" y="163.9">R48</text>
<text x="169.2" y="167.2">10k</text>
<text x="169.9" y="163.9">R71</text>
<text x="206.2" y="167.2">10k</text>
<text x="206.9" y="163.9">R68</text>
<text x="243.2" y="167.2">10k</text>
<text x="244" y="163.9">R58</text>
<text x="280.3" y="167.2">10k</text>
<text x="281" y="163.9">R61</text>
<text x="62.8" y="213.3">H3</text>
<text x="62.8" y="216.4">HDR-F-2.54_1x4</text>
</g>
<g font-size="3.2">
<text x="64.8" y="221.7">1</text>
<text x="64.8" y="226">2</text>
<text x="64.8" y="229.5">3</text>
<text x="64.8" y="233">4</text>
</g>
</svg>
